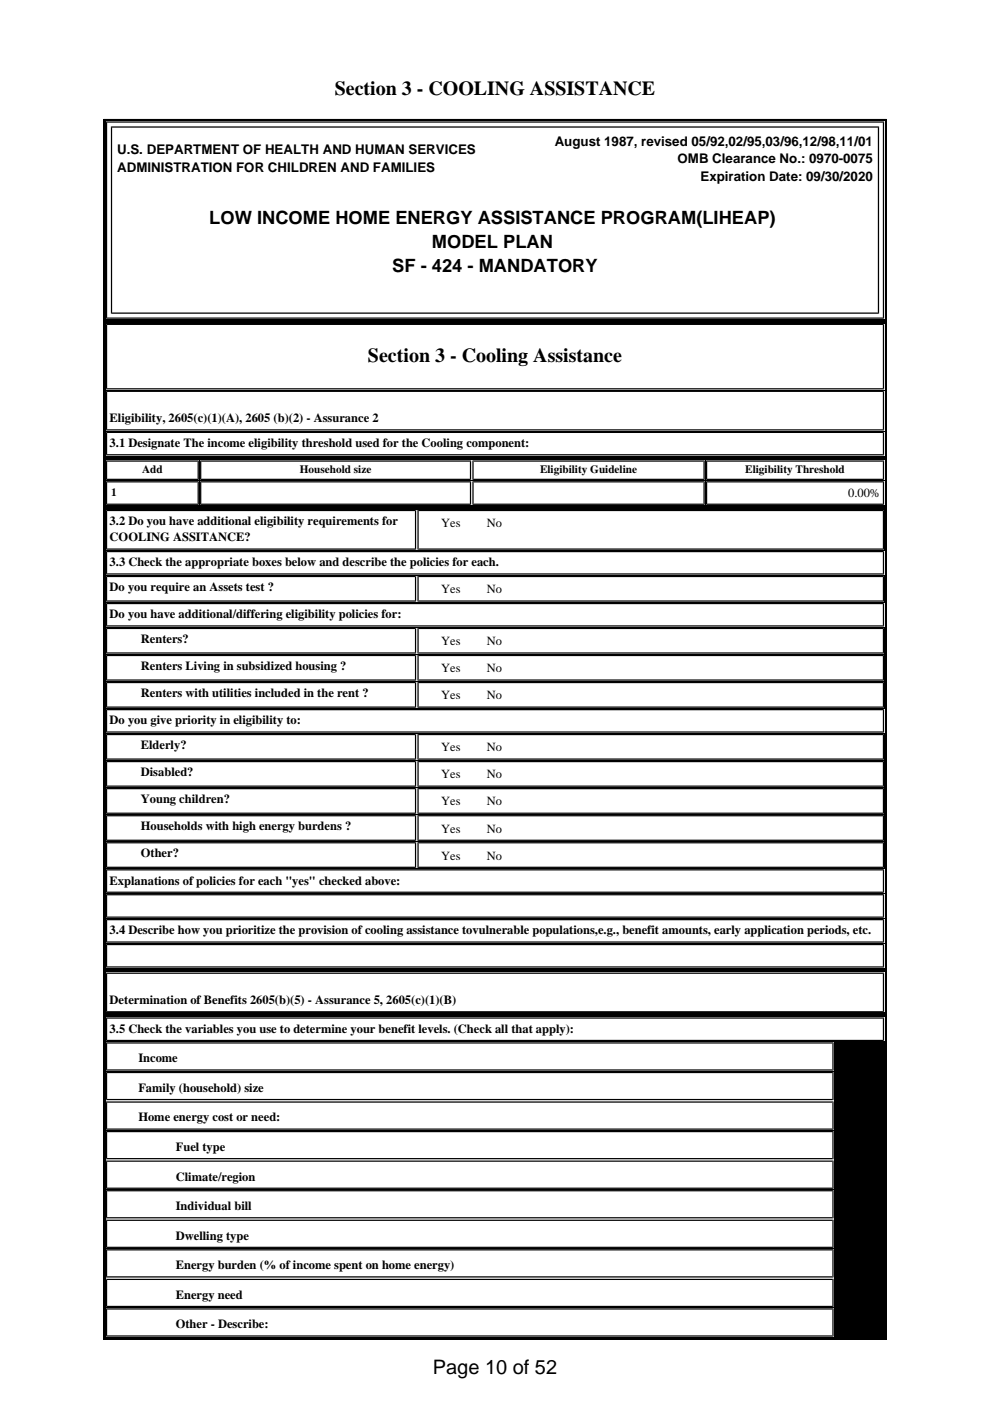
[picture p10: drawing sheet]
<svg xmlns="http://www.w3.org/2000/svg" width="210mm" height="297mm" viewBox="0 0 210 297" stroke-linecap="round" stroke-linejoin="round" font-family="sans-serif">
<path d="M21.9 25.2h166.1v42.9h-166.1z" fill="#000"/>
<path d="M21.9 25.3h166.1M22.1 25.2v42.9M187.8 25.2v42.9M21.9 68h166.1" fill="none" stroke="#000" stroke-width=".26"/>
<path d="M22.5 25.7h164.9v41.9h-164.9z" fill="#fff"/>
<path d="M22.5 25.9h164.9M22.6 25.7v41.9M23.5 26.9h162.9M23.6 26.8v39.7M186.3 26.8v39.7M187.3 25.7v41.9M21.9 68.2h166.1M22.1 68.1v29M22.5 67.4h164.9M23.5 66.4h162.9M187.8 68.1v29M21.9 97h166.1" fill="none" stroke="#000" stroke-width=".26"/>
<path d="M21.9 68.1h166.1v29h-166.1z" fill="#000"/>
<path d="M22.5 68.6h164.9v14h-164.9z" fill="#fff"/>
<path d="M22.5 68.8h164.9M22.6 68.6v14M187.3 68.6v14M22.5 82.4h164.9" fill="none" stroke="#000" stroke-width=".26"/>
<path d="M22.5 82.8h164.9v8.5h-164.9z" fill="#fff"/>
<path d="M22.5 83h164.9M22.5 91.1h164.9M22.6 82.8v8.5M187.3 82.8v8.5" fill="none" stroke="#000" stroke-width=".26"/>
<path d="M22.5 91.5h164.9v5.1h-164.9z" fill="#fff"/>
<path d="M21.9 97.2h166.1M22.1 97.1v10.5M22.5 91.7h164.9M22.5 96.4h164.9M22.6 91.5v5.1M187.3 91.5v5.1M187.8 97.1v10.5M21.9 107.4h166.1" fill="none" stroke="#000" stroke-width=".26"/>
<path d="M21.9 97.1h166.1v10.5h-166.1z" fill="#000"/>
<path d="M22.5 97.6h19.7v4.2h-19.7z" fill="#fff"/>
<path d="M22.5 97.7h19.7M22.6 97.6v4.2M42 97.6v4.2M22.5 101.6h19.7" fill="none" stroke="#000" stroke-width=".26"/>
<path d="M42.4 97.6h57.5v4.2h-57.5z" fill="#fff"/>
<path d="M42.4 97.7h57.5M42.6 97.6v4.2M99.8 97.6v4.2M42.4 101.6h57.5" fill="none" stroke="#000" stroke-width=".26"/>
<path d="M100.2 97.6h49.2v4.2h-49.2z" fill="#fff"/>
<path d="M100.2 97.7h49.2M100.3 97.6v4.2M149.3 97.6v4.2M100.2 101.6h49.2" fill="none" stroke="#000" stroke-width=".26"/>
<path d="M149.7 97.6h37.7v4.2h-37.7z" fill="#fff"/>
<path d="M149.7 97.7h37.7M149.8 97.6v4.2M187.3 97.6v4.2M149.7 101.6h37.7" fill="none" stroke="#000" stroke-width=".26"/>
<path d="M22.5 102h19.7v5h-19.7z" fill="#fff"/>
<path d="M22.5 102.2h19.7M22.5 106.9h19.7M22.6 102v5M42 102v5" fill="none" stroke="#000" stroke-width=".26"/>
<path d="M42.4 102h57.5v5h-57.5z" fill="#fff"/>
<path d="M42.4 102.2h57.5M42.4 106.9h57.5M42.6 102v5M99.8 102v5" fill="none" stroke="#000" stroke-width=".26"/>
<path d="M100.2 102h49.2v5h-49.2z" fill="#fff"/>
<path d="M100.2 102.2h49.2M100.2 106.9h49.2M100.3 102v5M149.3 102v5" fill="none" stroke="#000" stroke-width=".26"/>
<path d="M149.7 102h37.7v5h-37.7z" fill="#fff"/>
<path d="M21.9 107.7h166.1M22.1 107.6v98.1M149.7 102.2h37.7M149.7 106.9h37.7M149.8 102v5M187.3 102v5M187.8 107.6v98.1M21.9 205.5h166.1" fill="none" stroke="#000" stroke-width=".26"/>
<path d="M21.9 107.6h166.1v98.1h-166.1z" fill="#000"/>
<path d="M22.5 108.1h65.7v8.4h-65.7z" fill="#fff"/>
<path d="M22.5 108.2h65.7M22.5 116.4h65.7M22.6 108.1v8.4M88.1 108.1v8.4" fill="none" stroke="#000" stroke-width=".26"/>
<path d="M88.5 108.1h98.9v8.4h-98.9z" fill="#fff"/>
<path d="M88.5 108.2h98.9M88.5 116.4h98.9M88.6 108.1v8.4M187.3 108.1v8.4" fill="none" stroke="#000" stroke-width=".26"/>
<path d="M22.5 116.8h164.9v5h-164.9z" fill="#fff"/>
<path d="M22.5 116.9h164.9M22.6 116.8v5M187.3 116.8v5M22.5 121.7h164.9" fill="none" stroke="#000" stroke-width=".26"/>
<path d="M22.5 122.1h65.7v5.5h-65.7z" fill="#fff"/>
<path d="M22.5 122.2h65.7M22.5 127.4h65.7M22.6 122.1v5.5M88.1 122.1v5.5" fill="none" stroke="#000" stroke-width=".26"/>
<path d="M88.5 122.1h98.9v5.5h-98.9z" fill="#fff"/>
<path d="M88.5 122.2h98.9M88.5 127.4h98.9M88.6 122.1v5.5M187.3 122.1v5.5" fill="none" stroke="#000" stroke-width=".26"/>
<path d="M22.5 127.8h164.9v5h-164.9z" fill="#fff"/>
<path d="M22.5 128h164.9M22.5 132.7h164.9M22.6 127.8v5M187.3 127.8v5" fill="none" stroke="#000" stroke-width=".26"/>
<path d="M22.5 133.1h65.7v5.5h-65.7z" fill="#fff"/>
<path d="M22.5 133.2h65.7M22.5 138.4h65.7M22.6 133.1v5.5M88.1 133.1v5.5" fill="none" stroke="#000" stroke-width=".26"/>
<path d="M88.5 133.1h98.9v5.5h-98.9z" fill="#fff"/>
<path d="M88.5 133.2h98.9M88.5 138.4h98.9M88.6 133.1v5.5M187.3 133.1v5.5" fill="none" stroke="#000" stroke-width=".26"/>
<path d="M22.5 138.8h65.7v5.5h-65.7z" fill="#fff"/>
<path d="M22.5 139h65.7M22.6 138.8v5.5M88.1 138.8v5.5M22.5 144.2h65.7" fill="none" stroke="#000" stroke-width=".26"/>
<path d="M88.5 138.8h98.9v5.5h-98.9z" fill="#fff"/>
<path d="M88.5 139h98.9M88.6 138.8v5.5M187.3 138.8v5.5M88.5 144.2h98.9" fill="none" stroke="#000" stroke-width=".26"/>
<path d="M22.5 144.6h65.7v5.5h-65.7z" fill="#fff"/>
<path d="M22.5 144.7h65.7M22.5 149.9h65.7M22.6 144.6v5.5M88.1 144.6v5.5" fill="none" stroke="#000" stroke-width=".26"/>
<path d="M88.5 144.6h98.9v5.5h-98.9z" fill="#fff"/>
<path d="M88.5 144.7h98.9M88.5 149.9h98.9M88.6 144.6v5.5M187.3 144.6v5.5" fill="none" stroke="#000" stroke-width=".26"/>
<path d="M22.5 150.3h164.9v5h-164.9z" fill="#fff"/>
<path d="M22.5 150.5h164.9M22.5 155.2h164.9M22.6 150.3v5M187.3 150.3v5" fill="none" stroke="#000" stroke-width=".26"/>
<path d="M22.5 155.6h65.7v5.5h-65.7z" fill="#fff"/>
<path d="M22.5 155.7h65.7M22.6 155.6v5.5M88.1 155.6v5.5M22.5 160.9h65.7" fill="none" stroke="#000" stroke-width=".26"/>
<path d="M88.5 155.6h98.9v5.5h-98.9z" fill="#fff"/>
<path d="M88.5 155.7h98.9M88.6 155.6v5.5M187.3 155.6v5.5M88.5 160.9h98.9" fill="none" stroke="#000" stroke-width=".26"/>
<path d="M22.5 161.3h65.7v5.5h-65.7z" fill="#fff"/>
<path d="M22.5 161.5h65.7M22.5 166.7h65.7M22.6 161.3v5.5M88.1 161.3v5.5" fill="none" stroke="#000" stroke-width=".26"/>
<path d="M88.5 161.3h98.9v5.5h-98.9z" fill="#fff"/>
<path d="M88.5 161.5h98.9M88.5 166.7h98.9M88.6 161.3v5.5M187.3 161.3v5.5" fill="none" stroke="#000" stroke-width=".26"/>
<path d="M22.5 167.1h65.7v5.5h-65.7z" fill="#fff"/>
<path d="M22.5 167.2h65.7M22.5 172.4h65.7M22.6 167.1v5.5M88.1 167.1v5.5" fill="none" stroke="#000" stroke-width=".26"/>
<path d="M88.5 167.1h98.9v5.5h-98.9z" fill="#fff"/>
<path d="M88.5 167.2h98.9M88.5 172.4h98.9M88.6 167.1v5.5M187.3 167.1v5.5" fill="none" stroke="#000" stroke-width=".26"/>
<path d="M22.5 172.8h65.7v5.5h-65.7z" fill="#fff"/>
<path d="M22.5 172.9h65.7M22.5 178.2h65.7M22.6 172.8v5.5M88.1 172.8v5.5" fill="none" stroke="#000" stroke-width=".26"/>
<path d="M88.5 172.8h98.9v5.5h-98.9z" fill="#fff"/>
<path d="M88.5 172.9h98.9M88.5 178.2h98.9M88.6 172.8v5.5M187.3 172.8v5.5" fill="none" stroke="#000" stroke-width=".26"/>
<path d="M22.5 178.6h65.7v5.4h-65.7z" fill="#fff"/>
<path d="M22.5 178.7h65.7M22.6 178.6v5.4M88.1 178.6v5.4M22.5 183.9h65.7" fill="none" stroke="#000" stroke-width=".26"/>
<path d="M88.5 178.6h98.9v5.4h-98.9z" fill="#fff"/>
<path d="M88.5 178.7h98.9M88.6 178.6v5.4M187.3 178.6v5.4M88.5 183.9h98.9" fill="none" stroke="#000" stroke-width=".26"/>
<path d="M22.5 184.3h164.9v5h-164.9z" fill="#fff"/>
<path d="M22.5 184.4h164.9M22.5 189.2h164.9M22.6 184.3v5M187.3 184.3v5" fill="none" stroke="#000" stroke-width=".26"/>
<path d="M22.5 189.6h164.9v5h-164.9z" fill="#fff"/>
<path d="M22.5 189.7h164.9M22.5 194.5h164.9M22.6 189.6v5M187.3 189.6v5" fill="none" stroke="#000" stroke-width=".26"/>
<path d="M22.5 194.8h164.9v5.1h-164.9z" fill="#fff"/>
<path d="M22.5 195h164.9M22.5 199.7h164.9M22.6 194.8v5.1M187.3 194.8v5.1" fill="none" stroke="#000" stroke-width=".26"/>
<path d="M22.5 200.1h164.9v5h-164.9z" fill="#fff"/>
<path d="M21.9 205.8h166.1M21.9 215h166.1M22.1 205.7v9.5M22.5 200.3h164.9M22.5 205h164.9M22.6 200.1v5M187.3 200.1v5M187.8 205.7v9.5" fill="none" stroke="#000" stroke-width=".26"/>
<path d="M21.9 205.7h166.1v9.5h-166.1z" fill="#000"/>
<path d="M22.5 206.2h164.9v8.5h-164.9z" fill="#fff"/>
<path d="M21.9 215.3h166.1M22.1 215.2v68.7M22.5 206.3h164.9M22.5 214.5h164.9M22.6 206.2v8.5M187.3 206.2v8.5M187.8 215.2v68.7M21.9 283.8h166.1" fill="none" stroke="#000" stroke-width=".26"/>
<path d="M21.9 215.2h166.1v68.7h-166.1z" fill="#000"/>
<path d="M22.5 215.7h164.9v5h-164.9z" fill="#fff"/>
<path d="M22.5 215.8h164.9M22.6 215.7v5M187.3 215.7v5M22.5 220.6h164.9" fill="none" stroke="#000" stroke-width=".26"/>
<path d="M22.5 221h154.2v6h-154.2z" fill="#fff"/>
<path d="M22.5 221.1h154.2M22.5 226.9h154.2M22.6 221v6M176.6 221v6" fill="none" stroke="#000" stroke-width=".26"/>
<path d="M22.5 227.3h154.2v6h-154.2z" fill="#fff"/>
<path d="M22.5 227.4h154.2M22.5 233.1h154.2M22.6 227.3v6M176.6 227.3v6" fill="none" stroke="#000" stroke-width=".26"/>
<path d="M22.5 233.5h154.2v6h-154.2z" fill="#fff"/>
<path d="M22.5 233.7h154.2M22.5 239.4h154.2M22.6 233.5v6M176.6 233.5v6" fill="none" stroke="#000" stroke-width=".26"/>
<path d="M22.5 239.8h154.2v6h-154.2z" fill="#fff"/>
<path d="M22.5 239.9h154.2M22.6 239.8v6M176.6 239.8v6M22.5 245.7h154.2" fill="none" stroke="#000" stroke-width=".26"/>
<path d="M22.5 246.1h154.2v6h-154.2z" fill="#fff"/>
<path d="M22.5 246.2h154.2M22.5 251.9h154.2M22.6 246.1v6M176.6 246.1v6" fill="none" stroke="#000" stroke-width=".26"/>
<path d="M22.5 252.3h154.2v6h-154.2z" fill="#fff"/>
<path d="M22.5 252.5h154.2M22.5 258.2h154.2M22.6 252.3v6M176.6 252.3v6" fill="none" stroke="#000" stroke-width=".26"/>
<path d="M22.5 258.6h154.2v6h-154.2z" fill="#fff"/>
<path d="M22.5 258.7h154.2M22.6 258.6v6M176.6 258.6v6M22.5 264.5h154.2" fill="none" stroke="#000" stroke-width=".26"/>
<path d="M22.5 264.9h154.2v6h-154.2z" fill="#fff"/>
<path d="M22.5 265h154.2M22.5 270.7h154.2M22.6 264.9v6M176.6 264.9v6" fill="none" stroke="#000" stroke-width=".26"/>
<path d="M22.5 271.1h154.2v6h-154.2z" fill="#fff"/>
<path d="M22.5 271.3h154.2M22.5 277h154.2M22.6 271.1v6M176.6 271.1v6" fill="none" stroke="#000" stroke-width=".26"/>
<path d="M22.5 277.4h154.2v6h-154.2z" fill="#fff"/>
<path d="M22.5 277.5h154.2M22.6 277.4v6M176.6 277.4v6M22.5 283.3h154.2" fill="none" stroke="#000" stroke-width=".26"/>
<g font-size="4.2">
<text x="71" y="20.1">Section 3 - COOLING ASSISTANCE</text>
<text x="78" y="76.8">Section 3 - Cooling Assistance</text>
<text x="91.8" y="291.3">Page 10 of 52</text>
</g>
<g font-size="3.9">
<text x="44.4" y="47.4">LOW INCOME HOME ENERGY ASSISTANCE PROGRAM(LIHEAP)</text>
<text x="91.6" y="52.6">MODEL PLAN</text>
<text x="83.2" y="57.7">SF - 424 - MANDATORY</text>
</g>
<g font-size="2.8">
<text x="24.8" y="32.7">U.S. DEPARTMENT OF HEALTH AND HUMAN SERVICES</text>
<text x="117.6" y="30.9">August 1987, revised 05/92,02/95,03/96,12/98,11/01</text>
<text x="143.7" y="34.6">OMB Clearance No.: 0970-0075</text>
<text x="24.8" y="36.5">ADMINISTRATION FOR CHILDREN AND FAMILIES</text>
<text x="148.5" y="38.4">Expiration Date: 09/30/2020</text>
</g>
<g font-size="2.6">
<text x="23.2" y="89.5">Eligibility, 2605(c)(1)(A), 2605 (b)(2) - Assurance 2</text>
<text x="23.2" y="94.8">3.1 Designate The income eligibility threshold used for the Cooling component:</text>
<text x="179.8" y="105.3">0.00%</text>
<text x="23.2" y="111.3">3.2 Do you have additional eligibility requirements for</text>
<text x="93.5" y="111.8">Yes</text>
<text x="103.2" y="111.8">No</text>
<text x="23.2" y="114.8">COOLING ASSITANCE?</text>
<text x="23.2" y="120.1">3.3 Check the appropriate boxes below and describe the policies for each.</text>
<text x="23.2" y="125.3">Do you require an Assets test ?</text>
<text x="93.5" y="125.8">Yes</text>
<text x="103.2" y="125.8">No</text>
<text x="23.2" y="131.1">Do you have additional/differing eligibility policies for:</text>
<text x="29.9" y="136.4">Renters?</text>
<text x="93.5" y="136.8">Yes</text>
<text x="103.2" y="136.8">No</text>
<text x="29.9" y="142.1">Renters Living in subsidized housing ?</text>
<text x="93.5" y="142.6">Yes</text>
<text x="103.2" y="142.6">No</text>
<text x="29.9" y="147.8">Renters with utilities included in the rent ?</text>
<text x="93.5" y="148.3">Yes</text>
<text x="103.2" y="148.3">No</text>
<text x="23.2" y="153.6">Do you give priority in eligibility to:</text>
<text x="29.9" y="158.8">Elderly?</text>
<text x="93.5" y="159.3">Yes</text>
<text x="103.2" y="159.3">No</text>
<text x="29.9" y="164.6">Disabled?</text>
<text x="93.5" y="165">Yes</text>
<text x="103.2" y="165">No</text>
<text x="29.9" y="170.3">Young children?</text>
<text x="93.5" y="170.8">Yes</text>
<text x="103.2" y="170.8">No</text>
<text x="29.9" y="176.1">Households with high energy burdens ?</text>
<text x="93.5" y="176.5">Yes</text>
<text x="103.2" y="176.5">No</text>
<text x="29.9" y="181.8">Other?</text>
<text x="93.5" y="182.3">Yes</text>
<text x="103.2" y="182.3">No</text>
<text x="23.2" y="187.5">Explanations of policies for each &quot;yes&quot; checked above:</text>
<text x="23.2" y="198.1">3.4 Describe how you prioritize the provision of cooling assistance tovulnerable populations,e.g., benefit amounts, early application periods, etc.</text>
<text x="23.2" y="212.9">Determination of Benefits 2605(b)(5) - Assurance 5, 2605(c)(1)(B)</text>
<text x="23.2" y="219">3.5 Check the variables you use to determine your benefit levels. (Check all that apply):</text>
<text x="29.3" y="225.2">Income</text>
<text x="29.3" y="231.5">Family (household) size</text>
<text x="29.3" y="237.8">Home energy cost or need:</text>
<text x="37.3" y="244">Fuel type</text>
<text x="37.3" y="250.3">Climate/region</text>
<text x="37.3" y="256.6">Individual bill</text>
<text x="37.3" y="262.8">Dwelling type</text>
<text x="37.3" y="269.1">Energy burden (% of income spent on home energy)</text>
<text x="37.3" y="275.4">Energy need</text>
<text x="37.3" y="281.6">Other - Describe:</text>
</g>
<g font-size="2.4">
<text x="30.1" y="100.4">Add</text>
<text x="63.6" y="100.4">Household size</text>
<text x="114.5" y="100.4">Eligibility Guideline</text>
<text x="158" y="100.4">Eligibility Threshold</text>
<text x="23.6" y="105.2">1</text>
</g>
</svg>
